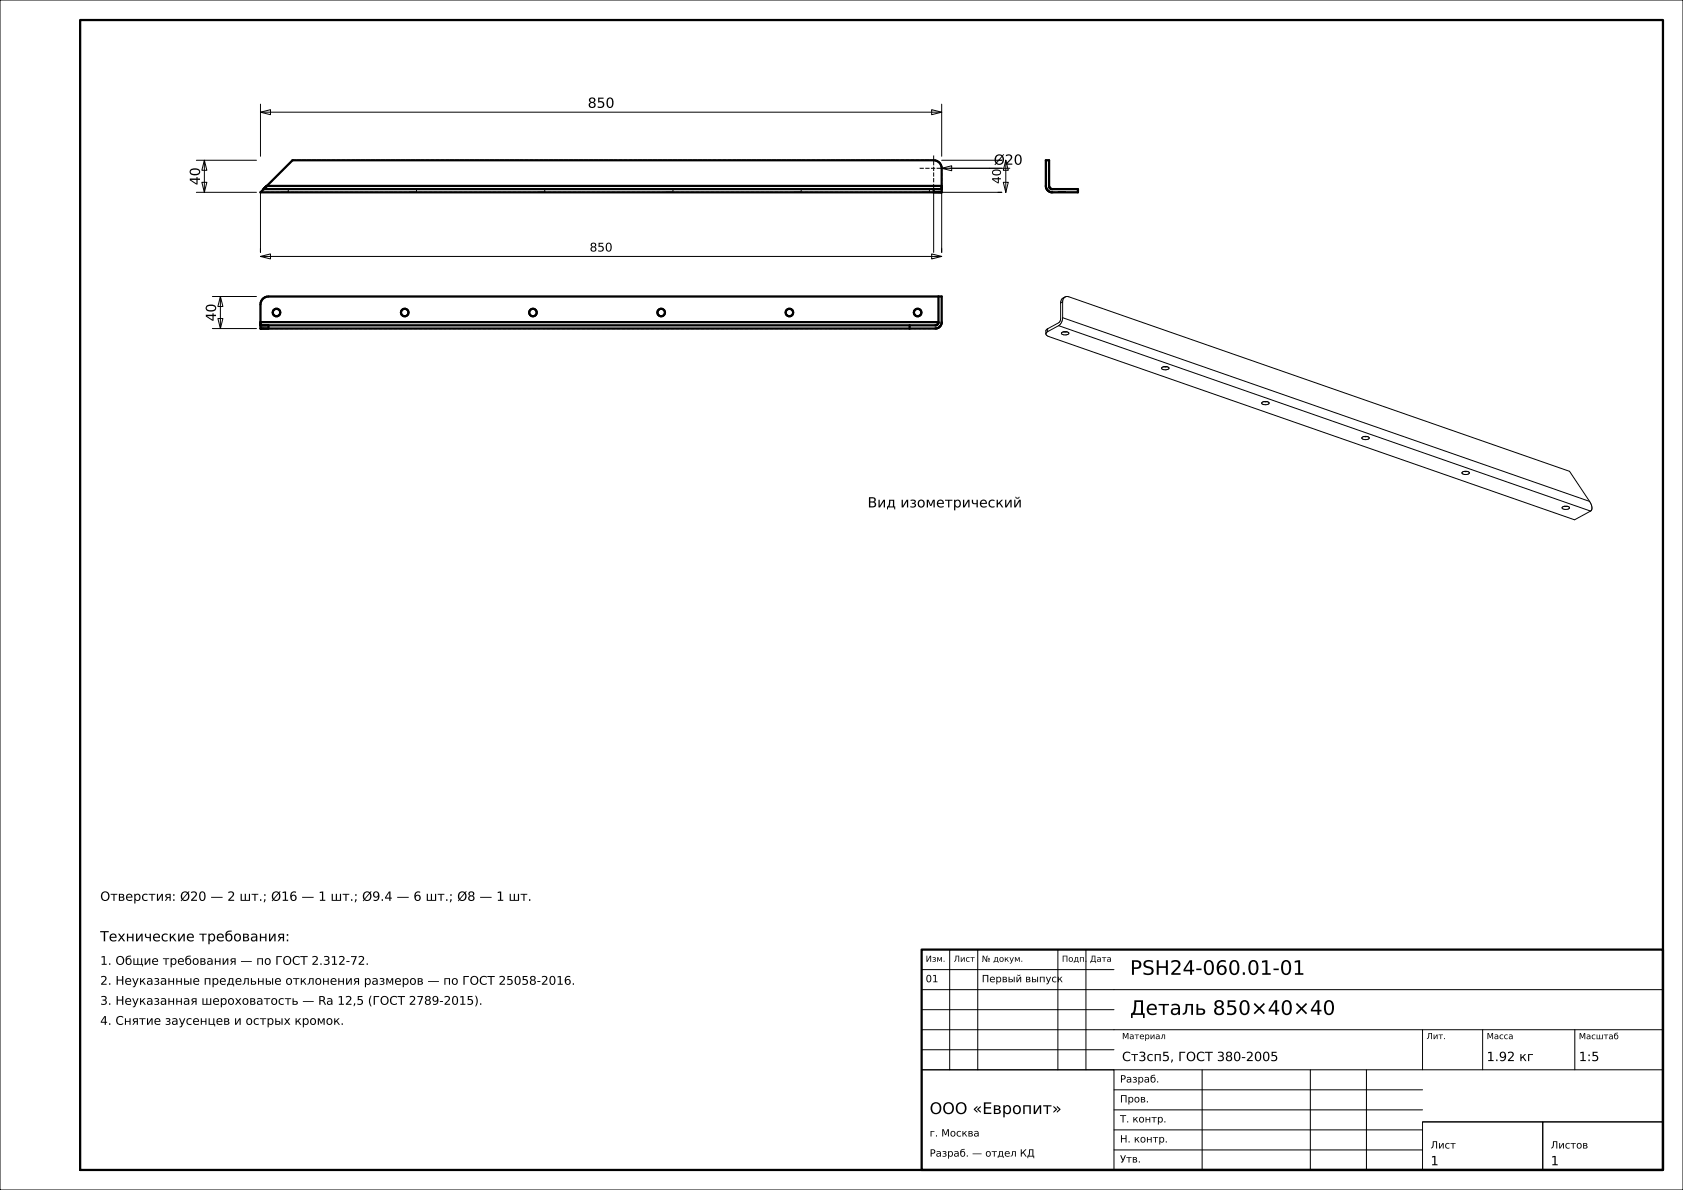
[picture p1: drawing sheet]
<svg xmlns="http://www.w3.org/2000/svg" width="420mm" height="297mm" viewBox="0 0 420 297" stroke-linecap="round" stroke-linejoin="round" font-family="sans-serif">
<g fill="none" stroke="#000" stroke-width=".25">
<path d="M0 0h420v297h-420zM49 40h15M51 40l.6 2.5h-1.2zM51 40v8M65 28l2.5-.6v1.2zM65 26v13M65 28h170M232.5 27.4l2.5 .6-2.5 .6zM235 26v13M235 40h15M251 40l.6 2.5h-1.2zM251 40v8"/>
<path d="M49 48h15M50.4 45.5h1.2l-.6 2.5zM65 48v15M233 46v17M235 42l2.5-.6v1.2zM235 42h17M250 48h-15v15M250.4 45.5h1.2l-.6 2.5zM53 74h11M54.4 79.5h1.2l-.6 2.5zM55 74l.6 2.5h-1.2zM55 74v8"/>
<path d="M65 64l2.5-.6v1.2zM65 64h170M232.5 63.4l2.5 .6-2.5 .6zM264.7 75.6v4l-.2 .6-.3 .4-2.8 1.5M265.2 75.3v4M265.2 79.3a2.43 2.43 0 0 1-1 2M265.2 75.3l-.5 .3M265.2 79.3l131.5 45.8M265.8 74.1a1.47 1.47 0 0 0-1.1 1.5M265.8 74.1a1.32 1.32 0 0 0-.6 1.2M265.8 74.1h.9l125 43.5 5 7.5M53 82h11"/>
<path d="M261 83.3l.2 .4 .6 .3 131.1 45.7 4-2.1M261.4 82.1l-.4 .4v.8M261.4 82.8l-.4 .5M261.4 82.1v.7M264.2 81.3l-2.8 1.5M264.2 81.3l132.7 46.3M264.9 83a1.4 1.4 0 0 1 1.9 .2 1.28 1.28 0 0 1-1.9 0zM265.4 82.8h.9M289.9 91.8a1.4 1.4 0 0 1 1.8 .1 1.28 1.28 0 0 1-1.8 0zM290.4 91.5h.8M314.9 100.5a1.4 1.4 0 0 1 1.8 .1 1.28 1.28 0 0 1-1.9 0zM315.3 100.2h.9"/>
<path d="M339.9 109.2a1.4 1.4 0 0 1 1.8 .1 1.28 1.28 0 0 1-1.9 0zM340.3 109h.9M364.9 117.9a1.4 1.4 0 0 1 1.8 .1 1.28 1.28 0 0 1-1.9 0zM365.3 117.7h.9M389.9 126.6a1.4 1.4 0 0 1 1.8 .1 1.28 1.28 0 0 1-1.9 0zM390.3 126.4h.9M396.7 125.1l.5 1.3a.99 .99 0 0 1-.3 1.2M237 237v30M244 237v30M264 237v30M271 237v30M230 257h185"/>
<path d="M230 252h48M230 247h185M230 242h48M355 257v10M370 257v10M393 257v10M230 267h48v25h-48zM230 267h185M230 262h48M278 277h77M278 272h77M300 267v25"/>
<path d="M327 267v25M341 267v25M278 287h77M278 282h77M355 280h30v12h-30zM355 280h60M385 280h30v12h-30z"/>
</g>
<g fill="none" stroke="#000" stroke-width=".56">
<path d="M20 5h395v287h-395zM73 40h160a2 2 0 0 1 2 2v6h-170zM261 40h.8v6.4l.2 .6 .6 .2h6.4v.8h-6.6l-.9-.5-.5-.9zM65.8 47.2h169.2M66.6 46.4h168.4M233 47.2v.8M65.4 74.8a2 2 0 0 1 1.6-.8h168v6.4l-.5 1.1-1.1 .5h-168.4v-6zM234.2 74v6.4M65 80.4h169.2M67 81.2v.8M227 81.2v.8M234.2 80.4l-.2 .6-.6 .2h-168.4"/>
<path d="M230 237h185v55h-185z"/>
<circle cx="69" cy="78" r=".94"/>
<circle cx="101" cy="78" r=".94"/>
<circle cx="133" cy="78" r=".94"/>
<circle cx="165" cy="78" r=".94"/>
<circle cx="197" cy="78" r=".94"/>
<circle cx="229" cy="78" r=".94"/>
</g>
<g fill="none" stroke="#000" stroke-width=".25" stroke-dasharray=".7 .5" stroke-linecap="butt">
<path d="M73 40h160M261 40h.8M65 48l.1-.1M65.1 47.9l.1-.1M65.2 47.8l.1-.1M65.3 47.7l.1-.1M65.4 47.6l.1-.1M65.5 47.5l.1-.1M65.6 47.4l.1-.1M65.7 47.3l.1-.1M65.8 47.2h169.2M66.6 46.4l6.4-6.4"/>
<path d="M70.1 47.2h.1M70.1 48h.1M70.2 47.2h-.1M70.2 47.2h.1M70.2 48h-.1M70.2 48h.1M70.3 47.2h-.1M70.3 47.2h.1M70.3 48h-.1M70.3 48h.1M70.4 47.2h-.1M70.4 47.2h.2"/>
<path d="M70.4 48h-.1M70.4 48h.2M70.6 47.2h-.2M70.6 47.2h.2M70.6 48h-.2M70.6 48h.2M70.8 47.2h-.2M70.8 47.2h.2M70.8 48h-.2M70.8 48h.2M71 47.2h-.2M71 47.2h.2"/>
<path d="M71 48h-.2M71 48h.2M71.2 47.2h-.2M71.2 47.2h.2M71.2 48h-.2M71.2 48h.2M71.4 47.2h-.2M71.4 47.2h.2M71.4 48h-.2M71.4 48h.2M71.6 47.2h-.2M71.6 47.2h.1"/>
<path d="M71.6 48h-.2M71.6 48h.1M71.7 47.2h-.1M71.7 47.2h.1M71.7 48h-.1M71.7 48h.1M71.8 47.2h-.1M71.8 47.2h.1M71.8 48h-.1M71.8 48h.1M71.9 47.2h-.1M71.9 48h-.1"/>
<path d="M71.9 47.2v.8M102.1 47.2h.1M102.1 48h.1M102.2 47.2h-.1M102.2 47.2h.1M102.2 48h-.1M102.2 48h.1M102.3 47.2h-.1M102.3 47.2h.1M102.3 48h-.1M102.3 48h.1M102.4 47.2h-.1"/>
<path d="M102.4 47.2h.2M102.4 48h-.1M102.4 48h.2M102.6 47.2h-.2M102.6 47.2h.2M102.6 48h-.2M102.6 48h.2M102.8 47.2h-.2M102.8 47.2h.2M102.8 48h-.2M102.8 48h.2M103 47.2h-.2"/>
<path d="M103 47.2h.2M103 48h-.2M103 48h.2M103.2 47.2h-.2M103.2 47.2h.2M103.2 48h-.2M103.2 48h.2M103.4 47.2h-.2M103.4 47.2h.2M103.4 48h-.2M103.4 48h.2M103.6 47.2h-.2"/>
<path d="M103.6 47.2h.1M103.6 48h-.2M103.6 48h.1M103.7 47.2h-.1M103.7 47.2h.1M103.7 48h-.1M103.7 48h.1M103.8 47.2h-.1M103.8 47.2h.1M103.8 48h-.1M103.8 48h.1M103.9 47.2h-.1"/>
<path d="M103.9 48h-.1M103.9 47.2v.8M134.1 47.2h.1M134.1 48h.1M134.2 47.2h-.1M134.2 47.2h.1M134.2 48h-.1M134.2 48h.1M134.3 47.2h-.1M134.3 47.2h.1M134.3 48h-.1M134.3 48h.1"/>
<path d="M134.4 47.2h-.1M134.4 47.2h.2M134.4 48h-.1M134.4 48h.2M134.6 47.2h-.2M134.6 47.2h.2M134.6 48h-.2M134.6 48h.2M134.8 47.2h-.2M134.8 47.2h.2M134.8 48h-.2M134.8 48h.2"/>
<path d="M135 47.2h-.2M135 47.2h.2M135 48h-.2M135 48h.2M135.2 47.2h-.2M135.2 47.2h.2M135.2 48h-.2M135.2 48h.2M135.4 47.2h-.2M135.4 47.2h.2M135.4 48h-.2M135.4 48h.2"/>
<path d="M135.6 47.2h-.2M135.6 47.2h.1M135.6 48h-.2M135.6 48h.1M135.7 47.2h-.1M135.7 47.2h.1M135.7 48h-.1M135.7 48h.1M135.8 47.2h-.1M135.8 47.2h.1M135.8 48h-.1M135.8 48h.1"/>
<path d="M135.9 47.2h-.1M135.9 48h-.1M135.9 47.2v.8M166.1 47.2h.1M166.1 48h.1M166.2 47.2h-.1M166.2 47.2h.1M166.2 48h-.1M166.2 48h.1M166.3 47.2h-.1M166.3 47.2h.1M166.3 48h-.1"/>
<path d="M166.3 48h.1M166.4 47.2h-.1M166.4 47.2h.2M166.4 48h-.1M166.4 48h.2M166.6 47.2h-.2M166.6 47.2h.2M166.6 48h-.2M166.6 48h.2M166.8 47.2h-.2M166.8 47.2h.2M166.8 48h-.2"/>
<path d="M166.8 48h.2M167 47.2h-.2M167 47.2h.2M167 48h-.2M167 48h.2M167.2 47.2h-.2M167.2 47.2h.2M167.2 48h-.2M167.2 48h.2M167.4 47.2h-.2M167.4 47.2h.2M167.4 48h-.2"/>
<path d="M167.4 48h.2M167.6 47.2h-.2M167.6 47.2h.1M167.6 48h-.2M167.6 48h.1M167.7 47.2h-.1M167.7 47.2h.1M167.7 48h-.1M167.7 48h.1M167.8 47.2h-.1M167.8 47.2h.1M167.8 48h-.1"/>
<path d="M167.8 48h.1M167.9 47.2h-.1M167.9 48h-.1M167.9 47.2v.8M198.1 47.2h.1M198.1 48h.1M198.2 47.2h-.1M198.2 47.2h.1M198.2 48h-.1M198.2 48h.1M198.3 47.2h-.1M198.3 47.2h.1"/>
<path d="M198.3 48h-.1M198.3 48h.1M198.4 47.2h-.1M198.4 47.2h.2M198.4 48h-.1M198.4 48h.2M198.6 47.2h-.2M198.6 47.2h.2M198.6 48h-.2M198.6 48h.2M198.8 47.2h-.2M198.8 47.2h.2"/>
<path d="M198.8 48h-.2M198.8 48h.2M199 47.2h-.2M199 47.2h.2M199 48h-.2M199 48h.2M199.2 47.2h-.2M199.2 47.2h.2M199.2 48h-.2M199.2 48h.2M199.4 47.2h-.2M199.4 47.2h.2"/>
<path d="M199.4 48h-.2M199.4 48h.2M199.6 47.2h-.2M199.6 47.2h.1M199.6 48h-.2M199.6 48h.1M199.7 47.2h-.1M199.7 47.2h.1M199.7 48h-.1M199.7 48h.1M199.8 47.2h-.1M199.8 47.2h.1"/>
<path d="M199.8 48h-.1M199.8 48h.1M199.9 47.2h-.1M199.9 48h-.1M199.9 47.2v.8M230.1 47.2h.1M230.1 48h.1M230.2 47.2h-.1M230.2 47.2h.1M230.2 48h-.1M230.2 48h.1M230.3 47.2h-.1"/>
<path d="M230.3 47.2h.1M230.3 48h-.1M230.3 48h.1M230.4 47.2h-.1M230.4 47.2h.2M230.4 48h-.1M230.4 48h.2M230.6 47.2h-.2M230.6 47.2h.2M230.6 48h-.2M230.6 48h.2M230.8 47.2h-.2"/>
<path d="M230.8 47.2h.2M230.8 48h-.2M230.8 48h.2M231 47.2h-.2M231 47.2h.2M231 48h-.2M231 48h.2M231.2 47.2h-.2M231.2 47.2h.2M231.2 48h-.2M231.2 48h.2M231.4 47.2h-.2"/>
<path d="M231.4 47.2h.2M231.4 48h-.2M231.4 48h.2M231.6 47.2h-.2M231.6 47.2h.1M231.6 48h-.2M231.6 48h.1M231.7 47.2h-.1M231.7 47.2h.1M231.7 48h-.1M231.7 48h.1M231.8 47.2h-.1"/>
<path d="M231.8 47.2h.1M231.8 48h-.1M231.8 48h.1M231.9 47.2h-.1M231.9 48h-.1M231.9 47.2v.8M233.4 40.1l-.4-.1M233.9 40.2l-.5-.1M234.2 40.4l-.3-.2M234.6 40.8l-.4-.4M234.8 41.1l-.2-.3M234.9 41.6l-.1-.5"/>
<path d="M235 42l-.1-.4M235 46.4v-4.4M235 48h-170M235 48v-.1M235 47.9v-.1M235 47.8v-.1M235 47.7v-.2M235 47.5v-.1M235 47.4v-.1M235 47.3v-.2M235 47.1v-.2M235 46.9v-.1"/>
<path d="M235 46.8v-.2M235 46.6v-.2M235 47.2v.8M261 42v-.2M261 41.8v-.2M261 41.6v-.3M261 41.3v-.2M261 41.1v-.2M261 40.9v-.1M261 40.8v-.2M261 40.6v-.2M261 40.4v-.1"/>
<path d="M261 40.3v-.1M261 40.2v-.1M261 40.1v-.1M261 46.4v-4.4M261.1 46.8l-.1-.4M261.2 47.2l-.1-.4M261.5 47.5l-.3-.3M261.8 40v.1M261.8 40.1v.1M261.8 40.2v.1M261.8 40.3v.1M261.8 40.4v.2"/>
<path d="M261.8 40.6v.2M261.8 40.8v.1M261.8 40.9v.2M261.8 41.1v.2M261.8 41.3v.3M261.8 41.6v.2M261.8 41.8v.2M261.8 42v4.4M261.8 46.4l.1 .3M261.8 47.8l-.3-.3M261.9 46.7l.1 .3M262 47l.3 .1"/>
<path d="M262.2 47.9l-.4-.1M262.3 47.1l.3 .1M262.6 47.2h4.4M262.6 48l-.4-.1M264.1 48h.1M264.1 47.2h.1M264.2 47.2h-.1M264.2 48h-.1M264.2 48h.1M264.2 47.2h.1M264.3 47.2h-.1M264.3 48h-.1"/>
<path d="M264.3 48h.1M264.3 47.2h.1M264.4 47.2h-.1M264.4 47.2h.1M264.4 48h-.1M264.4 48h.2M264.5 47.2h.1M264.5 48h-.1M264.6 47.2h-.2M264.6 47.2h.1M264.6 48h-.1M264.6 48h.2"/>
<path d="M264.7 47.2h.1M264.7 48h-.1M264.8 47.2h-.2M264.8 47.2h.1M264.8 48h-.1M264.8 48h.2M264.9 47.2h.1M264.9 48h-.1M265 47.2h.1M265 47.2h-.2M265 48h-.1M265 48h.2"/>
<path d="M265.1 47.2h.1M265.1 48h-.1M265.2 47.2h.1M265.2 47.2h-.2M265.2 48h.2M265.2 48h-.1M265.3 47.2h.1M265.3 48h-.1M265.4 47.2h.1M265.4 47.2h-.2M265.4 48h.2M265.4 48h-.1"/>
<path d="M265.5 47.2h.1M265.5 48h-.1M265.6 47.2h.1M265.6 47.2h-.2M265.6 48h.1M265.6 48h-.1M265.7 48h-.1M265.7 47.2h.1M265.7 47.2h-.1M265.7 48h.1M265.8 48h-.1M265.8 47.2h.1"/>
<path d="M265.8 47.2h-.1M265.8 48h.1M265.9 48h-.1M265.9 47.2h-.1M267 47.2h.2M267 48h-4.4M267.2 47.2h.2M267.2 48h-.2M267.4 47.2h.3M267.4 48h-.2M267.7 47.2h.2M267.7 48h-.3"/>
<path d="M267.9 47.2h.2M267.9 48h-.2M268.1 47.2h.1M268.1 48h-.2M268.2 47.2h.2M268.2 48h-.1M268.4 47.2h.2M268.4 48h-.2M268.6 47.2h.1M268.6 48h-.2M268.7 47.2h.1M268.7 48h-.1"/>
<path d="M268.8 47.2h.1M268.8 48h-.1M268.9 48h-.1M268.9 47.2h.1M269 48h-.1M269 47.2v.8M65 76v4.4M65.1 75.6l-.1 .4M65.2 75.1l-.1 .5M65.4 74.8l-.2 .3M65.8 74.4l-.4 .4M66.1 74.2l-.3 .2"/>
<path d="M66.6 74.1l-.5 .1M67 74l-.4 .1M68.1 78v.3M68.1 78.3l.2 .3M68.1 77.7v.3M68.3 78.6l.2 .2M68.3 77.4l-.2 .3M68.5 78.8l.3 .1M68.5 77.2l-.2 .2M68.8 78.9h.4M68.8 77.1l-.3 .1M69.2 78.9l.3-.1"/>
<path d="M69.2 77.1h-.4M69.5 78.8l.2-.2M69.5 77.2l-.3-.1M69.7 78.6l.2-.3M69.7 77.4l-.2-.2M69.9 78.3v-.3M69.9 77.7l-.2-.3M69.9 78v-.3M100.1 78v.3M100.1 78.3l.2 .3M100.1 77.7v.3M100.3 78.6l.2 .2"/>
<path d="M100.3 77.4l-.2 .3M100.5 78.8l.3 .1M100.5 77.2l-.2 .2M100.8 78.9h.4M100.8 77.1l-.3 .1M101.2 78.9l.3-.1M101.2 77.1h-.4M101.5 78.8l.2-.2M101.5 77.2l-.3-.1M101.7 78.6l.2-.3M101.7 77.4l-.2-.2M101.9 78.3v-.3"/>
<path d="M101.9 77.7l-.2-.3M101.9 78v-.3M132.1 78v.3M132.1 78.3l.2 .3M132.1 77.7v.3M132.3 78.6l.2 .2M132.3 77.4l-.2 .3M132.5 78.8l.3 .1M132.5 77.2l-.2 .2M132.8 78.9h.4M132.8 77.1l-.3 .1M133.2 78.9l.3-.1"/>
<path d="M133.2 77.1h-.4M133.5 78.8l.2-.2M133.5 77.2l-.3-.1M133.7 78.6l.2-.3M133.7 77.4l-.2-.2M133.9 78.3v-.3M133.9 77.7l-.2-.3M133.9 78v-.3M164.1 78v.3M164.1 78.3l.2 .3M164.1 77.7v.3M164.3 78.6l.2 .2"/>
<path d="M164.3 77.4l-.2 .3M164.5 78.8l.3 .1M164.5 77.2l-.2 .2M164.8 78.9h.4M164.8 77.1l-.3 .1M165.2 78.9l.3-.1M165.2 77.1h-.4M165.5 78.8l.2-.2M165.5 77.2l-.3-.1M165.7 78.6l.2-.3M165.7 77.4l-.2-.2M165.9 78.3v-.3"/>
<path d="M165.9 77.7l-.2-.3M165.9 78v-.3M196.1 78v.3M196.1 78.3l.2 .3M196.1 77.7v.3M196.3 78.6l.2 .2M196.3 77.4l-.2 .3M196.5 78.8l.3 .1M196.5 77.2l-.2 .2M196.8 78.9h.4M196.8 77.1l-.3 .1M197.2 78.9l.3-.1"/>
<path d="M197.2 77.1h-.4M197.5 78.8l.2-.2M197.5 77.2l-.3-.1M197.7 78.6l.2-.3M197.7 77.4l-.2-.2M197.9 78.3v-.3M197.9 77.7l-.2-.3M197.9 78v-.3M228.1 78v.3M228.1 78.3l.2 .3M228.1 77.7v.3M228.3 78.6l.2 .2"/>
<path d="M228.3 77.4l-.2 .3M228.5 78.8l.3 .1M228.5 77.2l-.2 .2M228.8 78.9h.4M228.8 77.1l-.3 .1M229.2 78.9l.3-.1M229.2 77.1h-.4M229.5 78.8l.2-.2M229.5 77.2l-.3-.1M229.7 78.6l.2-.3M229.7 77.4l-.2-.2M229.9 78.3v-.3"/>
<path d="M229.9 77.7l-.2-.3M229.9 78v-.3M235 74h-168M65 82h168.4M65 80.4v.2M65 80.6v.2M65 80.8v.1M65 80.9v.2M65 81.1v.2M65 81.3v.1M65 81.4v.1M65 81.5v.2"/>
<path d="M65 81.7v.1M65 81.8v.1M65 81.9v.1M65 81.2v.8M233.4 81.2h-168.4"/>
</g>
<path d="M229.5 42h7M233 45.5v-7" fill="none" stroke="#000" stroke-width=".25" stroke-dasharray="1.1 .4" stroke-linecap="butt"/>
<g font-size="5">
<text x="282" y="243.3">PSH24-060.01-01</text>
<text x="282" y="253.3">Деталь 850×40×40</text>
</g>
<text font-size="4" x="232" y="278">ООО «Европит»</text>
<g font-size="3.5">
<text x="146.7" y="26.9">850</text>
<text x="248" y="41.1">Ø20</text>
<text x="49.9" y="46.2" transform="rotate(-90 49.9 46.2)">40</text>
<text x="53.9" y="80.2" transform="rotate(-90 53.9 80.2)">40</text>
<text x="216.5" y="126.6">Вид изометрический</text>
<text x="25" y="234.9">Технические требования:</text>
</g>
<g font-size="3.2">
<text x="25" y="224.8">Отверстия: Ø20 — 2 шт.; Ø16 — 1 шт.; Ø9.4 — 6 шт.; Ø8 — 1 шт.</text>
<text x="280" y="264.8">Ст3сп5, ГОСТ 380-2005</text>
<text x="371" y="264.8">1.92 кг</text>
<text x="394" y="264.8">1:5</text>
<text x="357" y="290.8">1</text>
<text x="387" y="290.8">1</text>
</g>
<g font-size="3">
<text x="249.8" y="45.9" transform="rotate(-90 249.8 45.9)">40</text>
<text x="147.1" y="62.8">850</text>
<text x="25" y="240.8">1. Общие требования — по ГОСТ 2.312-72.</text>
<text x="25" y="245.8">2. Неуказанные предельные отклонения размеров — по ГОСТ 25058-2016.</text>
<text x="25" y="250.8">3. Неуказанная шероховатость — Ra 12,5 (ГОСТ 2789-2015).</text>
<text x="25" y="255.8">4. Снятие заусенцев и острых кромок.</text>
</g>
<g font-size="2.5">
<text x="231" y="245.1">01</text>
<text x="245" y="245.1">Первый выпуск</text>
<text x="279.5" y="270.2">Разраб.</text>
<text x="279.5" y="275.1">Пров.</text>
<text x="279.5" y="280.1">Т. контр.</text>
<text x="232" y="283.6">г. Москва</text>
<text x="279.5" y="285.1">Н. контр.</text>
<text x="357" y="286.6">Лист</text>
<text x="387" y="286.6">Листов</text>
<text x="232" y="288.7">Разраб. — отдел КД</text>
<text x="279.5" y="290.1">Утв.</text>
</g>
<g font-size="2.1">
<text x="231" y="240">Изм.</text>
<text x="238" y="240">Лист</text>
<text x="245" y="240">№ докум.</text>
<text x="265" y="240">Подп.</text>
<text x="272" y="240">Дата</text>
<text x="280" y="259.3">Материал</text>
<text x="356" y="259.3">Лит.</text>
<text x="371" y="259.3">Масса</text>
<text x="394" y="259.4">Масштаб</text>
</g>
</svg>
